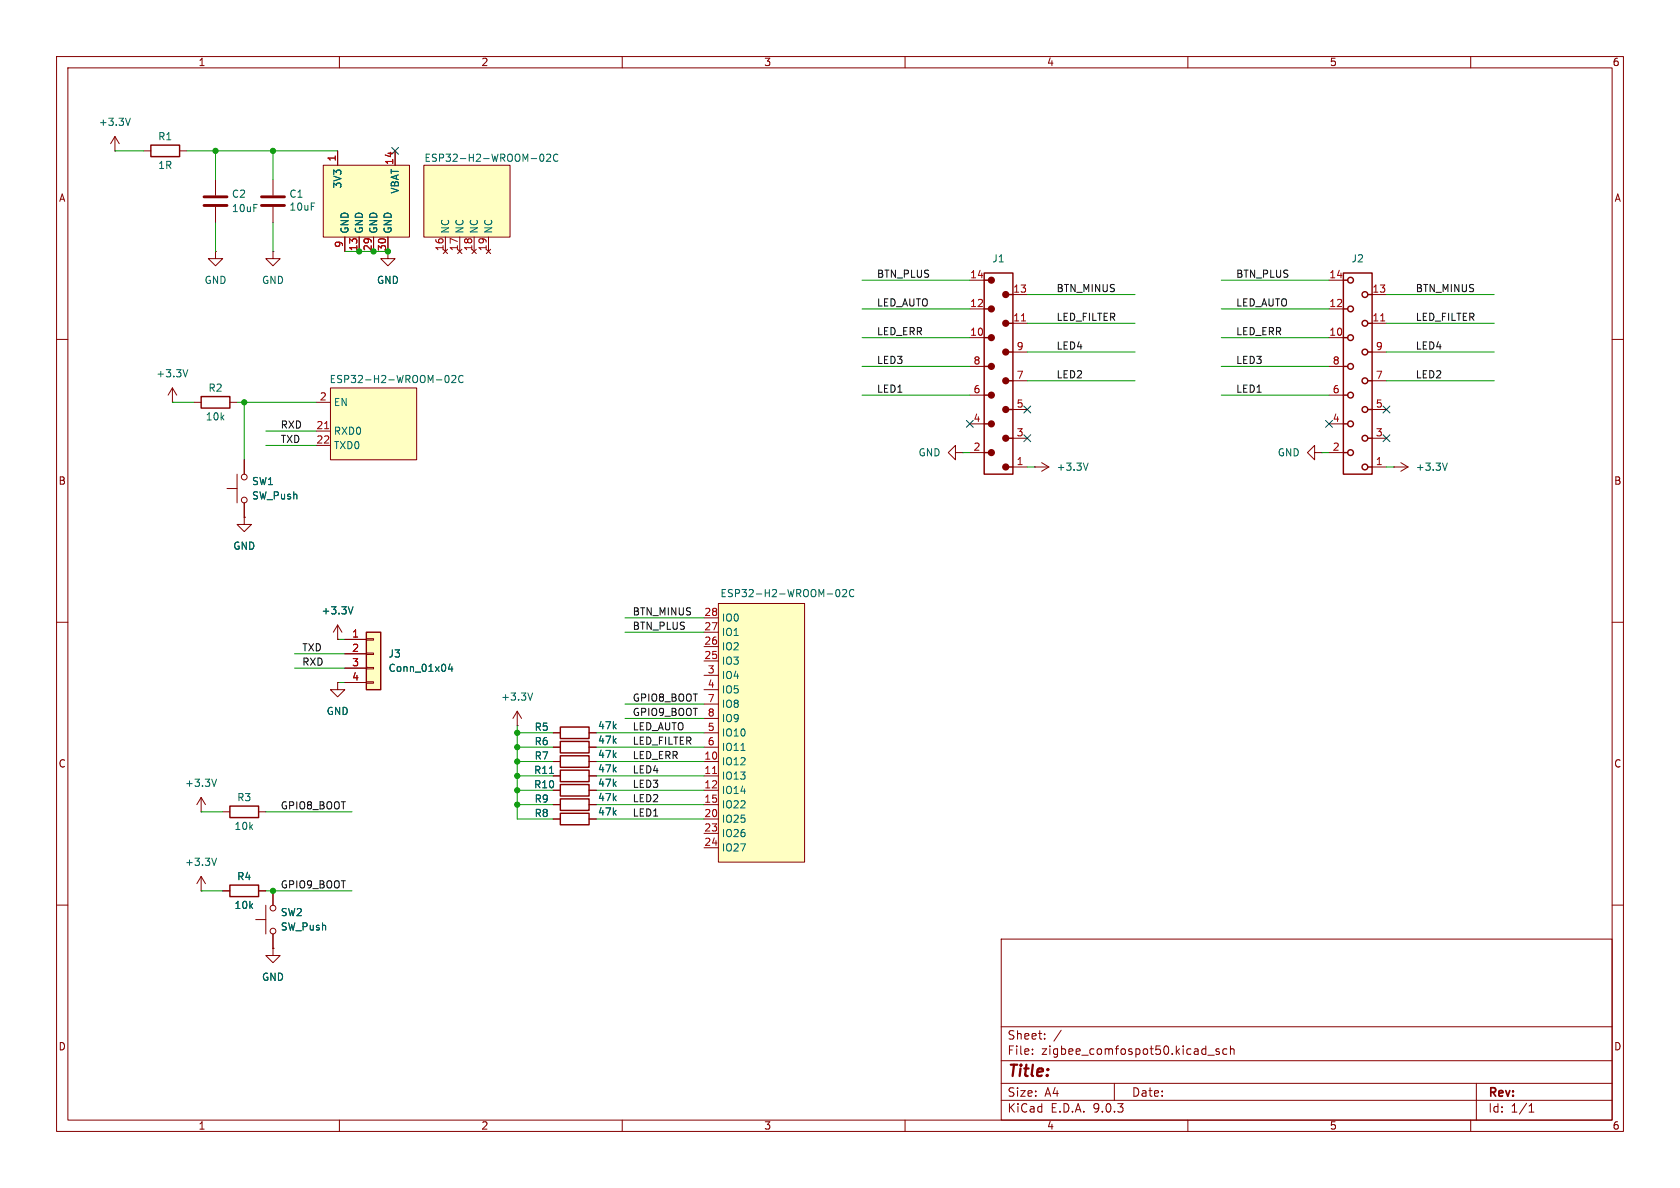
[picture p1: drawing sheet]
<svg xmlns="http://www.w3.org/2000/svg" width="297mm" height="210mm" viewBox="0 0 297 210" stroke-linecap="round" stroke-linejoin="round" font-family="sans-serif">
<g fill="none" stroke="#840000" stroke-width=".18">
<path d="M10 10h277v190h-277zM12 12h273v186h-273zM60 10v2M110 10v2M160 10v2M210 10v2M260 10v2M38.1 31.8v2.7M38.1 36.6v2.8M48.3 31.8v2.7M48.3 36.6v2.8M38.1 44.5v1.2h1.3l-1.3 1.3-1.3-1.3h1.3"/>
<path d="M38.1 44.5h.1M171.4 49.5h2.6M171.4 54.6h2.6M171.4 59.7h2.6M179.1 52.1h2.5M179.1 57.2h2.5M234.9 49.5h2.6M234.9 54.6h2.6M234.9 59.7h2.6M242.6 52.1h2.5M242.6 57.2h2.5M10 60h2"/>
<path d="M171.4 64.8h2.6M171.4 69.9h2.6M171.4 74.9h2.6M179.1 62.2h2.5M179.1 67.3h2.5M179.1 72.4h2.5M179.1 77.5h2.5M234.9 64.8h2.6M234.9 69.9h2.6M234.9 74.9h2.6M242.6 62.2h2.5M242.6 67.3h2.5"/>
<path d="M242.6 72.4h2.5M242.6 77.5h2.5M285 60h2M171.4 80h2.6M179.1 82.6h2.5M182.9 82.6h.1M182.9 82.6h2.5M184.1 81.8l1.3 .8M185.4 82.6l-1.3 .7M232.4 80v-1.3l-1.3 1.3 1.3 1.3v-1.3h1.3M233.7 80h.1M234.9 80h2.6"/>
<path d="M242.6 82.6h2.5M246.4 82.6h.1M246.4 82.6h2.5M247.6 81.8l1.3 .8M248.9 82.6l-1.3 .7M10 110h2M285 110h2M97.8 132.1h1.3M104.1 132.1h1.3M10 160h2M177 166h108v32h-108zM285 160h2"/>
<path d="M60 198v2M110 198v2M160 198v2M177 194.5h108M177 191.5h108M177 187.5h108M177 181.5h108M182.5 186.3v.1M182.5 185.5v.1M184.7 183.6v.1M184.7 182.8v.1M187.6 182.1l-1.3 2"/>
<path d="M197 191.5v3M210 198v2M213.5 186.5h1.2M215.5 185.5l-.3-.1-.2 .2v.2l.5 .2v.3h-.5M216.9 185.5l-.4-.1-.3 .3v.4l.1 .2h.6M217.5 185.5l.2-.1 .4 .1 .1 .9M217.5 184.9v1.5M260 198v2M261 191.5v6.5M270.3 196.6h.9M270.3 195.5l.4-.4v1.5"/>
</g>
<g fill="none" stroke="#840000" stroke-width=".25">
<path d="M174 48.3h5.1v35.5h-5.1zM174 49.5h.8M174 54.6h.8M174 59.7h.8M178.3 52.1h.8M178.3 57.2h.8M237.5 48.3h5.1v35.5h-5.1zM237.5 49.5h.8M237.5 54.6h.8M237.5 59.7h.8M241.8 52.1h.8M241.8 57.2h.8"/>
<path d="M174 64.8h.8M174 69.9h.8M174 74.9h.8M178.3 62.2h.8M178.3 67.3h.8M178.3 72.4h.8M178.3 77.5h.8M237.5 64.8h.8M237.5 69.9h.8M237.5 74.9h.8M241.8 62.2h.8M241.8 67.3h.8"/>
<path d="M241.8 72.4h.8M241.8 77.5h.8M174 80h.8M178.3 82.6h.8M237.5 80h.8M241.8 82.6h.8M99.1 131.1h5v2h-5z"/>
<circle cx="238.8" cy="54.6" r=".51"/>
<circle cx="238.8" cy="49.5" r=".51"/>
<circle cx="238.8" cy="59.7" r=".51"/>
<circle cx="241.3" cy="57.2" r=".51"/>
<circle cx="241.3" cy="52.1" r=".51"/>
<circle cx="238.8" cy="74.9" r=".51"/>
<circle cx="238.8" cy="69.9" r=".51"/>
<circle cx="238.8" cy="64.8" r=".51"/>
<circle cx="241.3" cy="72.4" r=".51"/>
<circle cx="241.3" cy="67.3" r=".51"/>
<circle cx="241.3" cy="62.2" r=".51"/>
<circle cx="241.3" cy="77.5" r=".51"/>
<circle cx="238.8" cy="80" r=".51"/>
<circle cx="241.3" cy="82.6" r=".51"/>
</g>
<path d="M36.1 34.8h4M36.1 36.3h4M46.2 34.8h4.1M46.2 36.3h4.1" fill="none" stroke="#840000" stroke-width=".51"/>
<path d="M180.6 56.7h.7M244.1 56.7h.7" fill="none" stroke="#a90000" stroke-width=".18"/>
<path d="M192.4 81.9l-.5 1.2M255.9 81.9l-.5 1.2" fill="none" stroke="#006464" stroke-width=".18"/>
<g fill="#840000" stroke="#840000" stroke-width=".25">
<circle cx="175.3" cy="49.5" r=".51"/>
<circle cx="177.8" cy="52.1" r=".51"/>
<circle cx="175.3" cy="54.6" r=".51"/>
<circle cx="177.8" cy="57.2" r=".51"/>
<circle cx="175.3" cy="59.7" r=".51"/>
<circle cx="177.8" cy="62.2" r=".51"/>
<circle cx="175.3" cy="64.8" r=".51"/>
<circle cx="177.8" cy="67.3" r=".51"/>
<circle cx="175.3" cy="69.9" r=".51"/>
<circle cx="177.8" cy="72.4" r=".51"/>
<circle cx="175.3" cy="74.9" r=".51"/>
<circle cx="177.8" cy="77.5" r=".51"/>
<circle cx="175.3" cy="80" r=".51"/>
<circle cx="177.8" cy="82.6" r=".51"/>
</g>
<path d="M64.8 111.8h2.5v10.1h-2.5z" fill="#ffffc2"/>
<path d="M64.8 111.8h2.5v10.1h-2.5z" fill="none" stroke="#840000" stroke-width=".25"/>
<path d="M48.3 44.5v1.2h1.2l-1.2 1.3-1.3-1.3h1.3M48.3 44.5h.1M61 113h3.8M61 115.6h3.8M61 118.1h3.8M64.8 112.9h1.2v.3h-1.2zM64.8 115.4h1.2v.3h-1.2zM64.8 118h1.2v.2h-1.2zM59.7 120.7v1.2h1.3l-1.3 1.3-1.3-1.3h1.3M59.7 120.7h.1M61 120.7h3.8M64.8 120.5h1.2v.3h-1.2z" fill="none" stroke="#840000" stroke-width=".18"/>
<path d="M79.6 117.4l-.3 .9h.8M79.9 117.8v.9" fill="none" stroke="#006464" stroke-width=".18"/>
<path d="M57.1 29.2h15.3v12.7h-15.3z" fill="#ffffc2"/>
<g fill="none" stroke="#840000" stroke-width=".18">
<path d="M57.1 29.2h15.3v12.7h-15.3zM59.7 26.7v2.5M69.8 26.7v2.5M61 41.9v2.6M63.5 41.9v2.6M66 41.9v2.6M68.6 41.9v3.8h1.2l-1.2 1.3-1.3-1.3h1.3M35.6 143.5h.1M35.6 141l-.8 1.2M35.6 141l.7 1.2M35.6 141v2.5M39.4 143.5h1.2"/>
<path d="M39.4 157.5h1.2M45.7 143.5h1.3M45.7 157.5h1.3"/>
</g>
<path d="M40.6 142.5h5.1v2h-5.1zM40.6 156.5h5.1v2h-5.1z" fill="none" stroke="#840000" stroke-width=".25"/>
<path d="M38.3 137.7l-.4 1.3" fill="none" stroke="#006464" stroke-width=".18"/>
<path d="M74.9 29.2h15.3v12.7h-15.3z" fill="#ffffc2"/>
<g fill="none" stroke="#840000" stroke-width=".18">
<path d="M74.9 29.2h15.3v12.7h-15.3zM78.7 41.9v2.6M80.9 44.1l.8 .7M81.3 41.9v2.6M81.7 44.1l-.8 .7M83.8 41.9v2.6M86.4 41.9v2.6M30.5 71.1h.1M30.5 68.6l-.8 1.3M30.5 68.6l.7 1.3M30.5 68.6v2.5M34.3 71.1h1.3"/>
<path d="M40.6 71.1h1.3M59.7 113h.1M59.7 110.5l-.8 1.3M59.7 110.5l.8 1.3M59.7 110.5v2.5M91.4 128.3h.1M91.4 125.7l-.7 1.3M91.4 125.7l.8 1.3M91.4 125.7v2.6M35.6 157.5h.1M35.6 154.9l-.8 1.3M35.6 154.9l.7 1.3"/>
<path d="M35.6 154.9v2.6M48.3 157.5v2.5M45.2 162.6h1.8M47 160v5.1M48.3 167.6v1.3h1.2l-1.2 1.3-1.3-1.3h1.3M48.3 167.6h.1M48.3 165.1v2.5"/>
<circle cx="48.3" cy="164.6" r=".51"/>
<circle cx="48.3" cy="160.5" r=".51"/>
</g>
<path d="M95.4 27.7l.1-.3 .2-.2a.68 .68 0 0 1 .5 .7 .68 .68 0 0 1-.5 .6l-.2-.1-.1-.4M96.6 27.4l.5-.2 .3 .4-.8 .9h.8M98.6 27.4a.6 .6 0 0 0-.8 .4 .6 .6 0 0 0 .6 .7l.2-.1M33.2 65.3l-.4 1.3M62.4 107.3l-.4 1.2M94.2 122.5l-.5 1.3M38.3 151.7l-.4 1.3" fill="none" stroke="#006464" stroke-width=".18"/>
<path d="M35.6 70.1h5v2h-5z" fill="none" stroke="#840000" stroke-width=".25"/>
<path d="M127 106.7h15.2v45.7h-15.2z" fill="#ffffc2"/>
<g fill="none" stroke="#840000" stroke-width=".18">
<path d="M40.1 86.4h1.8M41.9 83.8v5.1M43.2 91.4v1.3h1.2l-1.2 1.3-1.3-1.3h1.3M43.2 91.4h.1M43.2 81.3v2.5M43.2 88.9v2.5M124.5 109.2h2.5M124.5 111.8h2.5M124.5 114.3h2.5M124.5 116.8h2.5M124.5 119.4h2.5M127 106.7h15.2v45.7h-15.2z"/>
<path d="M124.5 121.9h2.5M124.5 124.5h2.5M124.5 127h2.5M124.5 129.5h2.5M124.5 132.1h2.5M124.5 134.6h2.5M124.5 137.2h2.5M124.5 139.7h2.5M124.5 142.2h2.5M124.5 144.8h2.5M124.5 147.3h2.5M124.5 149.9h2.5"/>
<circle cx="43.2" cy="88.4" r=".51"/>
<circle cx="43.2" cy="84.3" r=".51"/>
</g>
<path d="M147.7 104.7l.2-.4 .1-.1a.68 .68 0 0 1 .5 .6 .68 .68 0 0 1-.5 .7l-.1-.1-.2-.4M149 104.3l.4-.1 .3 .4-.8 .9h.8M151 104.3a.6 .6 0 0 0-.9 .5 .6 .6 0 0 0 .6 .7l.3-.1M131 132.7h.7" fill="none" stroke="#006464" stroke-width=".18"/>
<path d="M126 136.7h.7" fill="none" stroke="#a90000" stroke-width=".18"/>
<path d="M58.4 68.6h15.3v12.7h-15.3z" fill="#ffffc2"/>
<g fill="none" stroke="#840000" stroke-width=".18">
<path d="M20.3 26.7h.1M20.3 24.1l-.7 1.3M20.3 24.1l.8 1.3M20.3 24.1v2.6M25.4 26.7h1.3M31.7 26.7h1.3M59.7 26.7v2.5M69.8 26.7v2.5M61 41.9v2.6M63.5 41.9v2.6M66 41.9v2.6M68.6 41.9v2.6"/>
<path d="M55.9 71.1h2.5M55.9 76.2h2.5M55.9 78.7h2.5M58.4 68.6h15.3v12.7h-15.3zM43.2 91.4h.1M43.2 81.3v2.5M43.2 88.9v2.5M168.9 80v-1.3l-1.3 1.3 1.3 1.3v-1.3h1.3M170.2 80h.1M59.7 113h.1M61 113h3.8M61 115.6h3.8"/>
<path d="M61 118.1h3.8M59.7 120.7h.1M61 120.7h3.8M97.8 134.6h1.3M97.8 137.2h1.3M97.8 139.7h1.3M97.8 129.5h1.3M97.8 132.1h1.3M104.1 134.6h1.3M104.1 137.2h1.3M104.1 139.7h1.3M104.1 129.5h1.3"/>
<path d="M104.1 132.1h1.3M39.4 157.5h1.2M45.7 157.5h1.3M48.3 157.5v2.5M97.8 144.8h1.3M97.8 142.2h1.3M104.1 144.8h1.3M104.1 142.2h1.3M48.3 167.6h.1M48.3 165.1v2.5"/>
</g>
<path d="M57.4 75.8h.7" fill="none" stroke="#a90000" stroke-width=".18"/>
<path d="M23 20.9l-.4 1.3M78.7 66.8l.1-.3 .2-.1a.68 .68 0 0 1 .4 .6 .68 .68 0 0 1-.4 .6l-.2-.1-.1-.3M79.9 66.5l.5-.1 .2 .3-.8 .9h.8M81.9 66.5a.6 .6 0 0 0-.9 .4 .6 .6 0 0 0 .6 .7l.3-.1M62.4 107.3l-.4 1.2M79.6 117.4l-.3 .9h.8M79.9 117.8v.9M97.1 136.7h.8" fill="none" stroke="#006464" stroke-width=".18"/>
<path d="M26.7 25.7h5v2h-5zM99.1 133.6h5v2h-5zM99.1 136.1h5v2.1h-5zM99.1 138.7h5v2h-5zM99.1 128.5h5v2.1h-5zM99.1 143.8h5v2h-5zM99.1 141.2h5v2.1h-5z" fill="none" stroke="#840000" stroke-width=".25"/>
<g fill="none" stroke="#009600" stroke-width=".18">
<path d="M20.3 26.7h5.1M33 26.7h26.7M38.1 26.7v5.1M38.1 39.4v5.1M48.3 26.7v5.1M48.3 39.4v5.1M61 44.5h7.6M152.4 49.5h19M152.4 54.6h19M152.4 59.7h19M181.6 57.2h19.1M181.6 52.1h19.1"/>
<path d="M215.9 49.5h19M215.9 54.6h19M215.9 59.7h19M245.1 57.2h19.1M245.1 52.1h19.1M30.5 71.1h3.8M41.9 71.1h14M43.2 71.1v10.2M47 76.2h8.9M47 78.7h8.9M152.4 64.8h19M152.4 69.9h19"/>
<path d="M181.6 62.2h19.1M181.6 67.3h19.1M215.9 64.8h19M215.9 69.9h19M245.1 62.2h19.1M245.1 67.3h19.1M170.2 80h1.2M181.6 82.6h1.3M233.7 80h1.2M245.1 82.6h1.3M52.1 118.1h8.9M52.1 115.6h8.9"/>
<path d="M59.7 113h1.3M110.5 109.2h14M110.5 111.8h14M59.7 120.7h1.3M91.4 128.3v16.5h6.4M91.4 134.6h6.4M91.4 132.1h6.4M91.4 129.5h6.4M91.4 139.7h6.4M91.4 137.2h6.4M105.4 134.6h19.1M105.4 132.1h19.1"/>
<path d="M105.4 129.5h19.1M105.4 139.7h19.1M105.4 137.2h19.1M110.5 124.5h14M110.5 127h14M35.6 157.5h3.8M35.6 143.5h3.8M47 157.5h15.2M47 143.5h15.2M91.4 142.2h6.4M105.4 142.2h19.1M105.4 144.8h19.1"/>
</g>
<g fill="none" stroke="#000084" stroke-width=".18">
<path d="M69.2 26.1l1.3 1.2M70.5 26.1l-1.3 1.2M170.8 74.3l1.3 1.2M172.1 74.3l-1.3 1.2M181 71.8l1.2 1.2M181 76.9l1.2 1.2M182.2 71.8l-1.2 1.2M182.2 76.9l-1.2 1.2M234.3 74.3l1.3 1.2M235.6 74.3l-1.3 1.2M244.5 71.8l1.2 1.2M244.5 76.9l1.2 1.2"/>
<path d="M245.7 71.8l-1.2 1.2M245.7 76.9l-1.2 1.2"/>
</g>
<g fill="#009600" stroke="#009600" stroke-width=".18">
<circle cx="38.1" cy="26.7" r=".46"/>
<circle cx="48.3" cy="26.7" r=".46"/>
<circle cx="63.5" cy="44.5" r=".46"/>
<circle cx="43.2" cy="71.1" r=".46"/>
<circle cx="66" cy="44.5" r=".46"/>
<circle cx="68.6" cy="44.5" r=".46"/>
<circle cx="91.4" cy="142.2" r=".46"/>
<circle cx="91.4" cy="134.6" r=".46"/>
<circle cx="91.4" cy="139.7" r=".46"/>
<circle cx="91.4" cy="137.2" r=".46"/>
<circle cx="91.4" cy="132.1" r=".46"/>
<circle cx="91.4" cy="129.5" r=".46"/>
<circle cx="48.3" cy="157.5" r=".46"/>
</g>
<text font-size="2.8" fill="#840000" x="178" y="190.9">Title:</text>
<g font-size="2.1" fill="#840000">
<text x="178" y="184">Sheet:</text>
<text x="178" y="186.7">File:</text>
<text x="184.1" y="186.7">zigbee_comfospot50.kicad_sch</text>
<text x="178" y="196.9">KiCad</text>
<text x="178" y="194.1">Size:</text>
<text x="184.7" y="194.1">A4</text>
<text x="185.7" y="196.9">E.D.A.</text>
<text x="193.3" y="196.9">9.0.3</text>
<text x="200" y="194.1">Date:</text>
<text x="263" y="194.3">Rev:</text>
<text x="263" y="196.9">Id:</text>
<text x="267.1" y="196.9">1/1</text>
</g>
<g font-size="1.8" fill="#840000">
<text x="35" y="11.9">1</text>
<text x="85" y="11.9">2</text>
<text x="135" y="11.9">3</text>
<text x="185" y="11.9">4</text>
<text x="235" y="11.9">5</text>
<text x="285" y="11.9">6</text>
<text x="10.3" y="35.9">A</text>
<text x="285.3" y="35.9">A</text>
<text x="68.3" y="44.5" transform="rotate(-90 68.3 44.5)">30</text>
<text x="10.3" y="85.9">B</text>
<text x="285.3" y="85.9">B</text>
<text x="10.3" y="135.9">C</text>
<text x="285.3" y="135.9">C</text>
<text x="10.3" y="185.9">D</text>
<text x="285.3" y="185.9">D</text>
<text x="35" y="199.9">1</text>
<text x="85" y="199.9">2</text>
<text x="135" y="199.9">3</text>
<text x="185" y="199.9">4</text>
<text x="235" y="199.9">5</text>
<text x="285" y="199.9">6</text>
</g>
<g font-size="1.8" fill="#006464">
<text x="17.4" y="22.5">+3.3V</text>
<text x="27.9" y="25">R1</text>
<text x="74.9" y="28.8">ESP32-H2-WROOM-02C</text>
<text x="27.9" y="30.1">1R</text>
<text x="40.9" y="35.2">C2</text>
<text x="51.1" y="35.2">C1</text>
<text x="60.6" y="33.4" transform="rotate(-90 60.6 33.4)">3V3</text>
<text x="70.7" y="34.3" transform="rotate(-90 70.7 34.3)">VBAT</text>
<text x="40.9" y="37.7">10uF</text>
<text x="51.1" y="37.4">10uF</text>
<text x="61.8" y="41.4" transform="rotate(-90 61.8 41.4)">GND</text>
<text x="64.4" y="41.4" transform="rotate(-90 64.4 41.4)">GND</text>
<text x="66.9" y="41.4" transform="rotate(-90 66.9 41.4)">GND</text>
<text x="69.4" y="41.4" transform="rotate(-90 69.4 41.4)">GND</text>
<text x="79.6" y="41.4" transform="rotate(-90 79.6 41.4)">NC</text>
<text x="82.1" y="41.4" transform="rotate(-90 82.1 41.4)">NC</text>
<text x="84.7" y="41.4" transform="rotate(-90 84.7 41.4)">NC</text>
<text x="87.2" y="41.4" transform="rotate(-90 87.2 41.4)">NC</text>
<text x="175.3" y="46.6">J1</text>
<text x="238.8" y="46.6">J2</text>
<text x="36.1" y="50.4">GND</text>
<text x="46.2" y="50.4">GND</text>
<text x="66.5" y="50.4">GND</text>
<text x="27.5" y="66.9">+3.3V</text>
<text x="36.8" y="69.4">R2</text>
<text x="58.2" y="67.9">ESP32-H2-WROOM-02C</text>
<text x="58.9" y="72">EN</text>
<text x="36.3" y="74.5">10k</text>
<text x="58.9" y="77.1">RXD0</text>
<text x="58.9" y="79.6">TXD0</text>
<text x="162.3" y="80.9">GND</text>
<text x="186.7" y="83.4">+3.3V</text>
<text x="225.8" y="80.9">GND</text>
<text x="250.2" y="83.4">+3.3V</text>
<text x="44.5" y="86">SW1</text>
<text x="44.5" y="88.5">SW_Push</text>
<text x="41.1" y="97.4">GND</text>
<text x="127.3" y="105.8">ESP32-H2-WROOM-02C</text>
<text x="56.7" y="108.8">+3.3V</text>
<text x="127.5" y="110.1">IO0</text>
<text x="127.5" y="112.6">IO1</text>
<text x="68.6" y="116.4">J3</text>
<text x="68.6" y="119">Conn_01x04</text>
<text x="127.5" y="115.2">IO2</text>
<text x="127.5" y="117.7">IO3</text>
<text x="88.5" y="124.1">+3.3V</text>
<text x="127.5" y="120.2">IO4</text>
<text x="127.5" y="122.8">IO5</text>
<text x="127.5" y="125.3">IO8</text>
<text x="57.7" y="126.6">GND</text>
<text x="94.4" y="131.9">R6</text>
<text x="94.4" y="129.4">R5</text>
<text x="105.6" y="131.7">47k</text>
<text x="105.6" y="129.1">47k</text>
<text x="127.5" y="127.9">IO9</text>
<text x="127.5" y="130.4">IO10</text>
<text x="94.3" y="137">R11</text>
<text x="94.4" y="134.5">R7</text>
<text x="105.6" y="134.2">47k</text>
<text x="105.6" y="136.8">47k</text>
<text x="127.5" y="132.9">IO11</text>
<text x="127.5" y="135.5">IO12</text>
<text x="32.6" y="139.3">+3.3V</text>
<text x="41.8" y="141.8">R3</text>
<text x="94.3" y="139.5">R10</text>
<text x="94.4" y="142.1">R9</text>
<text x="105.6" y="141.8">47k</text>
<text x="105.6" y="139.3">47k</text>
<text x="127.5" y="138">IO13</text>
<text x="127.5" y="140.6">IO14</text>
<text x="127.5" y="143.1">IO22</text>
<text x="41.4" y="146.9">10k</text>
<text x="94.4" y="144.6">R8</text>
<text x="105.6" y="144.4">47k</text>
<text x="127.5" y="145.6">IO25</text>
<text x="127.5" y="148.2">IO26</text>
<text x="32.6" y="153.3">+3.3V</text>
<text x="41.8" y="155.8">R4</text>
<text x="127.5" y="150.7">IO27</text>
<text x="41.4" y="160.9">10k</text>
<text x="49.5" y="162.2">SW2</text>
<text x="49.5" y="164.7">SW_Push</text>
<text x="46.2" y="173.6">GND</text>
</g>
<g font-size="1.8" fill="#a90000">
<text x="59.4" y="28.6" transform="rotate(-90 59.4 28.6)">1</text>
<text x="69.6" y="29.3" transform="rotate(-90 69.6 29.3)">14</text>
<text x="60.7" y="43.9" transform="rotate(-90 60.7 43.9)">9</text>
<text x="63.2" y="44.5" transform="rotate(-90 63.2 44.5)">13</text>
<text x="65.8" y="44.5" transform="rotate(-90 65.8 44.5)">29</text>
<text x="78.5" y="44.5" transform="rotate(-90 78.5 44.5)">16</text>
<text x="81" y="44.5" transform="rotate(-90 81 44.5)">17</text>
<text x="83.6" y="44.5" transform="rotate(-90 83.6 44.5)">18</text>
<text x="86.1" y="44.5" transform="rotate(-90 86.1 44.5)">19</text>
<text x="171.4" y="49.3">14</text>
<text x="179" y="51.8">13</text>
<text x="234.9" y="49.3">14</text>
<text x="242.5" y="51.8">13</text>
<text x="171.4" y="54.4">12</text>
<text x="171.4" y="59.4">10</text>
<text x="179" y="56.9">11</text>
<text x="234.9" y="54.4">12</text>
<text x="234.9" y="59.4">10</text>
<text x="242.5" y="56.9">11</text>
<text x="172" y="64.5">8</text>
<text x="179.6" y="62">9</text>
<text x="235.5" y="64.5">8</text>
<text x="243.1" y="62">9</text>
<text x="56.4" y="70.9">2</text>
<text x="172" y="69.6">6</text>
<text x="179.6" y="67.1">7</text>
<text x="235.5" y="69.6">6</text>
<text x="243.1" y="67.1">7</text>
<text x="55.8" y="75.9">21</text>
<text x="172" y="74.7">4</text>
<text x="179.6" y="72.1">5</text>
<text x="179.6" y="77.2">3</text>
<text x="235.5" y="74.7">4</text>
<text x="243.1" y="72.1">5</text>
<text x="243.1" y="77.2">3</text>
<text x="55.8" y="78.5">22</text>
<text x="172" y="79.8">2</text>
<text x="179.6" y="82.3">1</text>
<text x="235.5" y="79.8">2</text>
<text x="243.1" y="82.3">1</text>
<text x="62.2" y="112.8">1</text>
<text x="124.4" y="109">28</text>
<text x="124.4" y="111.5">27</text>
<text x="62.2" y="115.3">2</text>
<text x="62.2" y="117.9">3</text>
<text x="124.4" y="114">26</text>
<text x="124.4" y="116.6">25</text>
<text x="125" y="119.1">3</text>
<text x="62.2" y="120.4">4</text>
<text x="125" y="121.7">4</text>
<text x="125" y="124.2">7</text>
<text x="125" y="126.7">8</text>
<text x="125" y="129.3">5</text>
<text x="125" y="131.8">6</text>
<text x="124.4" y="134.4">10</text>
<text x="124.4" y="136.9">11</text>
<text x="124.4" y="139.4">12</text>
<text x="124.4" y="142">15</text>
<text x="124.4" y="144.5">20</text>
<text x="124.4" y="147.1">23</text>
<text x="124.4" y="149.6">24</text>
</g>
<g font-size="1.8" fill="#0f0f0f">
<text x="154.9" y="49.2">BTN_PLUS</text>
<text x="186.7" y="51.7">BTN_MINUS</text>
<text x="218.4" y="49.2">BTN_PLUS</text>
<text x="250.2" y="51.7">BTN_MINUS</text>
<text x="154.9" y="54.3">LED_AUTO</text>
<text x="154.9" y="59.3">LED_ERR</text>
<text x="186.7" y="56.8">LED_FILTER</text>
<text x="218.4" y="59.3">LED_ERR</text>
<text x="218.4" y="54.3">LED_AUTO</text>
<text x="250.2" y="56.8">LED_FILTER</text>
<text x="154.9" y="64.4">LED3</text>
<text x="186.7" y="61.9">LED4</text>
<text x="218.4" y="64.4">LED3</text>
<text x="250.2" y="61.9">LED4</text>
<text x="154.9" y="69.5">LED1</text>
<text x="186.7" y="67">LED2</text>
<text x="218.4" y="69.5">LED1</text>
<text x="250.2" y="67">LED2</text>
<text x="49.5" y="75.9">RXD</text>
<text x="49.5" y="78.4">TXD</text>
<text x="111.8" y="111.4">BTN_PLUS</text>
<text x="111.8" y="108.9">BTN_MINUS</text>
<text x="53.3" y="115.2">TXD</text>
<text x="53.3" y="117.8">RXD</text>
<text x="111.8" y="124.1">GPIO8_BOOT</text>
<text x="111.8" y="129.2">LED_AUTO</text>
<text x="111.8" y="126.7">GPIO9_BOOT</text>
<text x="111.8" y="131.7">LED_FILTER</text>
<text x="111.8" y="136.8">LED4</text>
<text x="111.8" y="134.3">LED_ERR</text>
<text x="49.5" y="143.2">GPIO8_BOOT</text>
<text x="111.8" y="141.9">LED2</text>
<text x="111.8" y="139.4">LED3</text>
<text x="111.8" y="144.4">LED1</text>
<text x="49.5" y="157.1">GPIO9_BOOT</text>
</g>
</svg>
